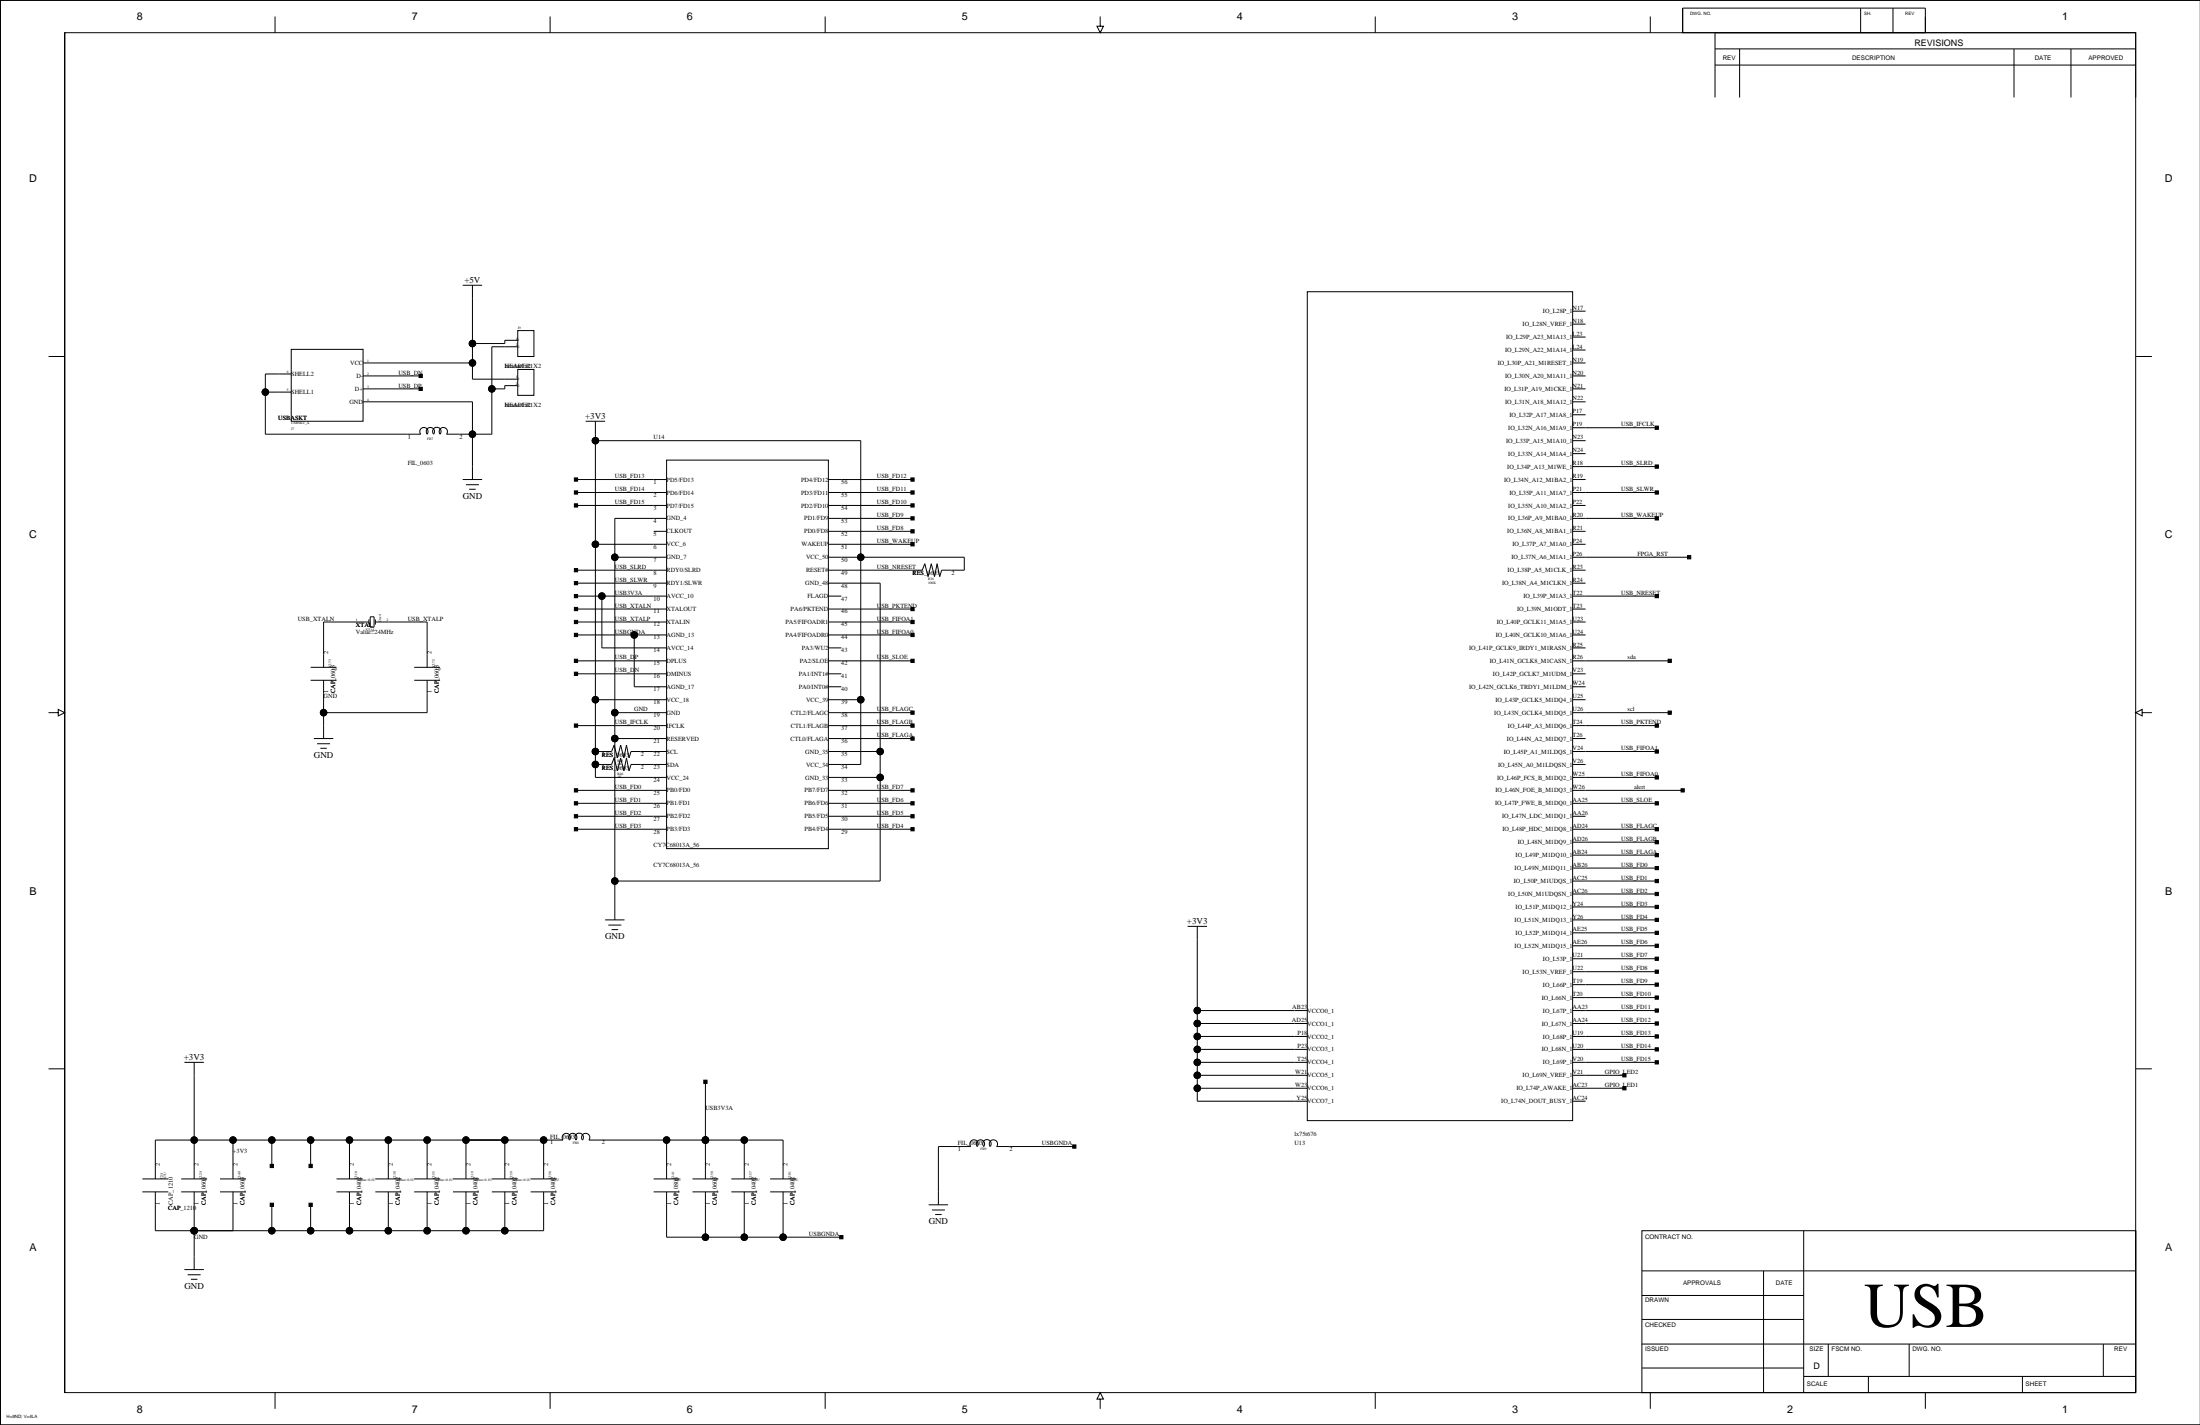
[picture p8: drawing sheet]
<svg xmlns="http://www.w3.org/2000/svg" width="863mm" height="559mm" viewBox="0 0 863 559" stroke-linecap="round" stroke-linejoin="round" font-family="sans-serif">
<g fill="none" stroke="#000" stroke-width=".39">
<path d="M0 .1v558.7v-558.7h863.3h-863.3v558.7M25.4 12.8v533.3v-533.3h812.6v533.3h-812.6M107.9 6.5v6.3M215.9 6.5v6.3M323.8 6.5v6.3M431.7 6.5v3.8h-1.3l1.3 2.5 1.3-2.5h-1.3M539.6 6.5v6.3M647.6 6.5v6.3M660.2 3.2h95.3v9.6h-95.3zM660.2 3.2v9.6M672.9 19.2h165.1M682.6 19.2v19"/>
<path d="M730.1 3.2v9.6M742.8 3.2v9.6M790.3 19.2v19M812.6 19.2v19M672.9 38.2v-25.4h165.1v25.4M672.9 25.5h165.1M181.6 111.9h7.6M185.4 111.9v36.8h17.8M513 114.4h104.1v325h-104.1zM19 139.8h6.4M114.3 137h28.2v28.2h-28.2zM203.2 129.6h6.3v10.2h-6.3z"/>
<path d="M203.2 136h-10.2v34.3h-17.8a1.63 1.63 0 0 0-.1-2.2 1.63 1.63 0 0 0-2.3 0 1.63 1.63 0 0 0-.1 2.2 1.66 1.66 0 0 0-.2-2.3 1.66 1.66 0 0 0-2.2 0 1.66 1.66 0 0 0-.2 2.3 1.63 1.63 0 0 0-.1-2.2 1.63 1.63 0 0 0-2.2 0 1.63 1.63 0 0 0-.2 2.2M203.2 133.4h-5.1v1.3h-12.7M617.1 122h5.1M617.1 127.1h5.1M617.1 132.2h5.1M617.1 137.3h5.1M838 139.8h6.4M104.1 153.8h10.2M114.3 146.7h-10.2v23.6h61a1.63 1.63 0 0 1 .1-2.2 1.63 1.63 0 0 1 2.2 0 1.63 1.63 0 0 1 .2 2.2M142.5 142.3h42.9M142.5 147.4h22.6M142.5 152.5h22.6"/>
<path d="M142.5 157.6h42.9v30.4M203.2 144.9h6.3v10.1h-6.3zM203.2 151.2h-5.1v1.3h-5.1M617.1 142.3h5.1M617.1 147.4h5.1M617.1 152.5h5.1M617.1 157.6h5.1M229.8 165.2h7.6M233.6 172.8h104.1v127h-12.7M233.6 165.2v139.7h28M617.1 162.7h5.1M617.1 167.7h33"/>
<path d="M617.1 172.8h5.1M617.1 177.9h5.1M181.6 188h7.6M182.8 190.1h5.1M184.1 191.9h2.5M226 188h35.6M226 193.1h35.6M226 198.2h35.6M261.6 180.4h63.4v152.4h-63.4zM325 188h33.1M325 193.1h33.1M325 198.2h33.1"/>
<path d="M617.1 183h33M617.1 188h5.1M617.1 193.1h33M617.1 198.2h5.1M233.6 213.4h28M241.2 218.5h20.4M256.5 208.4h5.1M261.6 203.3h-20.4v157.4M325 203.3h33.1M325 208.4h33.1M325 213.4h33.1M325 218.5h53.4v5.1h-8.9l-.8 2.5-1-5-1 5-1.3-5-1.2 5-1.3-5-1 2.5h-36.9"/>
<path d="M617.1 203.3h33M617.1 208.4h5.1M617.1 213.4h5.1M617.1 218.5h45.7M226 223.6h35.6M226 228.7h35.6M226 233.8h35.6M226 238.8h35.6M236.2 233.8v20.3h25.4M325 228.7h20.4v116.8h-104.2M325 233.8h5.1M325 238.8h33.1"/>
<path d="M617.1 223.6h5.1M617.1 228.7h5.1M617.1 233.8h33M617.1 238.8h5.1M144.7 243.9h-17.7v17.8M144.7 242.9v2M145.3 241.9h1.5v4h-1.5zM147.3 243.9h20.3v17.8M147.3 242.9v2M226 243.9h35.6M226 249h35.6M226 259.1h35.6"/>
<path d="M248.9 249v20.3h12.7M325 243.9h33.1M325 249h33.1M325 254.1h5.1M325 259.1h33.1M617.1 243.9h5.1M617.1 249h5.1M617.1 254.1h5.1M617.1 259.1h38.1M19 279.5h3.9v1.2l2.5-1.2-2.5-1.3v1.3M121.9 266.8h10.2M121.9 261.7h10.2"/>
<path d="M127 266.8v22.8M162.5 266.8h10.2M162.5 261.7h10.2M167.6 266.8v12.7h-40.6M226 264.2h35.6M233.6 274.4h28M241.2 279.5h20.4M325 264.2h5.1M325 269.3h5.1M325 274.4h12.7M325 279.5h33.1M617.1 264.2h5.1"/>
<path d="M617.1 269.3h5.1M617.1 274.4h5.1M617.1 279.5h38.1M840.5 279.5v1.2l-2.5-1.2 2.5-1.3v1.3h3.9M123.2 289.6h7.6M124.4 291.7h5.1M125.7 293.4h2.5M226 284.5h35.6M233.6 294.7h6.4l1-2.5 1.3 5 1.2-5 1.3 5 1-5 1 5 .8-2.5h14M233.6 299.8h6.4l1-2.6 1.3 5.1 1.2-5.1 1.3 5.1 1-5.1 1 5.1 .8-2.5h14M241.2 289.6h20.4M325 284.5h33.1"/>
<path d="M325 289.6h33.1M325 294.7h20.4M617.1 284.5h33M617.1 289.6h5.1M617.1 294.7h33M617.1 299.8h5.1M226 309.9h35.6M226 315h35.6M325 304.9h20.4M325 309.9h33.1M325 315h33.1M617.1 304.9h33"/>
<path d="M617.1 309.9h43.1M617.1 315h33M226 320.1h35.6M226 325.2h35.6M325 320.1h33.1M325 325.2h33.1M617.1 320.1h5.1M617.1 325.2h33M617.1 330.3h33M617.1 335.3h33M617.1 340.4h33M617.1 345.5h33"/>
<path d="M617.1 350.6h33M617.1 355.6h33M237.4 360.7h7.7M238.7 362.8h5.1M240 364.5h2.5M466 363.3h7.6M469.8 363.3v68.5h43.2M617.1 360.7h33M617.1 365.8h33M617.1 370.9h33M617.1 376h33M469.8 396.3h43.2"/>
<path d="M617.1 396.3h33M617.1 381h33M617.1 386.1h33M617.1 391.2h33M19 419.1h6.4M72.4 416.6h7.6M76.2 416.6v45.7M469.8 401.4h43.2M469.8 406.4h43.2M469.8 411.5h43.2M469.8 416.6h43.2M617.1 401.4h33"/>
<path d="M617.1 406.4h33M617.1 411.5h33M617.1 416.6h33M838 419.1h6.4M276.8 424.2v38.1M469.8 421.7h43.2M469.8 426.7h43.2M617.1 421.7h20.3M617.1 426.7h20.3M617.1 431.8h5.1M91.4 447.1v15.2M106.7 447.1v10.1"/>
<path d="M121.9 447.1v10.1M137.1 447.1v15.2M152.4 447.1v15.2M167.6 447.1v15.2M182.8 447.1v15.2M198.1 447.1v15.2M213.3 447.1v15.2M261.6 447.1v15.2M276.8 447.1h.1M292 447.1v15.2M421.5 449.6h-30.4a1.63 1.63 0 0 0-.2-2.2 1.63 1.63 0 0 0-2.2 0 1.63 1.63 0 0 0-.2 2.2 1.66 1.66 0 0 0-.1-2.3 1.66 1.66 0 0 0-2.3 0 1.66 1.66 0 0 0-.1 2.3 1.63 1.63 0 0 0-.2-2.2 1.63 1.63 0 0 0-2.2 0 1.63 1.63 0 0 0-.1 2.2 1.63 1.63 0 0 0-.2-2.2 1.63 1.63 0 0 0-2.2 0 1.63 1.63 0 0 0-.2 2.2h-12.7v22.9M55.9 467.4h10.1"/>
<path d="M55.9 462.3h10.1M60.9 462.3v-15.2h160a1.63 1.63 0 0 1 .2-2.2 1.63 1.63 0 0 1 2.2 0 1.63 1.63 0 0 1 .2 2.2 1.63 1.63 0 0 1 .1-2.2 1.63 1.63 0 0 1 2.2 0 1.63 1.63 0 0 1 .2 2.2 1.66 1.66 0 0 1 .1-2.3 1.66 1.66 0 0 1 2.3 0 1.66 1.66 0 0 1 .1 2.3 1.63 1.63 0 0 1 .2-2.2 1.63 1.63 0 0 1 2.2 0 1.63 1.63 0 0 1 .2 2.2h76.2v15.2M60.9 467.4v15.2h152.4v-15.2M71.1 467.4h10.2M71.1 462.3h10.2M76.2 467.4v30.5M86.3 467.4h10.2M86.3 462.3h10.2M91.4 467.4v15.2M106.7 472.5v10.1M121.9 472.5v10.1M132.1 467.4h10.1"/>
<path d="M132.1 462.3h10.1M137.1 467.4v15.2M147.3 467.4h10.1M147.3 462.3h10.1M152.4 467.4v15.2M162.5 467.4h10.2M162.5 462.3h10.2M167.6 467.4v15.2M177.8 467.4h10.1M177.8 462.3h10.1M182.8 467.4v15.2M193 467.4h10.2"/>
<path d="M193 462.3h10.2M198.1 467.4v15.2M208.2 467.4h10.2M208.2 462.3h10.2M256.5 467.4h10.1M256.5 462.3h10.1M261.6 467.4v17.8h68.5M271.7 467.4h10.2M271.7 462.3h10.2M276.8 467.4v17.8M287 467.4h10.1M287 462.3h10.1"/>
<path d="M292 467.4v17.8M302.2 467.4h10.1M302.2 462.3h10.1M307.3 467.4v17.8M364.4 472.5h7.6M365.7 474.5h5.1M366.9 476.3h2.6M72.4 497.9h7.6M73.6 499.9h5.1M76.2 482.6h.1M644.3 498.4h193.7M692 498.4v47.7"/>
<path d="M707.7 482.6v63.5M838 482.6v63.5v-63.5h-193.7v63.5h193.7M74.9 501.7h2.6M644.3 517.4h63.4M644.3 508h63.4M644.3 536.5h63.4M644.3 527.1h193.7M707.7 539.8h130.3M717.4 527.1v12.7M733.1 539.8v6.3M749.1 527.1v12.7M793.6 539.8v6.3"/>
<path d="M825.3 527.1v12.7M0 558.8h863.3zM107.9 546.1v6.4M215.9 546.1v6.4M323.8 546.1v6.4M431.7 548.6h-1.3l1.3-2.5 1.3 2.5h-1.3v3.9M539.6 546.1v6.4M647.6 546.1v6.4M755.5 546.1v6.4"/>
<circle cx="185.4" cy="134.7" r="1.27"/>
<circle cx="104.1" cy="153.8" r="1.27"/>
<circle cx="185.4" cy="142.3" r="1.27"/>
<circle cx="193" cy="152.5" r="1.27"/>
<circle cx="185.4" cy="170.3" r="1.27"/>
<circle cx="233.6" cy="172.8" r="1.27"/>
<circle cx="233.6" cy="213.4" r="1.27"/>
<circle cx="241.2" cy="218.5" r="1.27"/>
<circle cx="337.7" cy="218.5" r="1.27"/>
<circle cx="236.2" cy="233.8" r="1.27"/>
<circle cx="248.9" cy="249" r="1.27"/>
<circle cx="127" cy="279.5" r="1.27"/>
<circle cx="233.6" cy="274.4" r="1.27"/>
<circle cx="241.2" cy="279.5" r="1.27"/>
<circle cx="337.7" cy="274.4" r="1.27"/>
<circle cx="233.6" cy="294.7" r="1.27"/>
<circle cx="233.6" cy="299.8" r="1.27"/>
<circle cx="241.2" cy="289.6" r="1.27"/>
<circle cx="345.4" cy="294.7" r="1.27"/>
<circle cx="345.4" cy="304.9" r="1.27"/>
<circle cx="241.2" cy="345.5" r="1.27"/>
<circle cx="469.8" cy="396.3" r="1.27"/>
<circle cx="469.8" cy="406.4" r="1.27"/>
<circle cx="469.8" cy="416.6" r="1.27"/>
<circle cx="469.8" cy="411.5" r="1.27"/>
<circle cx="469.8" cy="401.4" r="1.27"/>
<circle cx="469.8" cy="421.7" r="1.27"/>
<circle cx="469.8" cy="426.7" r="1.27"/>
<circle cx="76.2" cy="447.1" r="1.27"/>
<circle cx="91.4" cy="447.1" r="1.27"/>
<circle cx="106.7" cy="447.1" r="1.27"/>
<circle cx="121.9" cy="447.1" r="1.27"/>
<circle cx="137.1" cy="447.1" r="1.27"/>
<circle cx="152.4" cy="447.1" r="1.27"/>
<circle cx="167.6" cy="447.1" r="1.27"/>
<circle cx="182.8" cy="447.1" r="1.27"/>
<circle cx="198.1" cy="447.1" r="1.27"/>
<circle cx="213.3" cy="447.1" r="1.27"/>
<circle cx="261.6" cy="447.1" r="1.27"/>
<circle cx="276.8" cy="447.1" r="1.27"/>
<circle cx="292" cy="447.1" r="1.27"/>
<circle cx="76.2" cy="482.6" r="1.27"/>
<circle cx="106.7" cy="482.6" r="1.27"/>
<circle cx="121.9" cy="482.6" r="1.27"/>
<circle cx="137.1" cy="482.6" r="1.27"/>
<circle cx="152.4" cy="482.6" r="1.27"/>
<circle cx="167.6" cy="482.6" r="1.27"/>
<circle cx="182.8" cy="482.6" r="1.27"/>
<circle cx="198.1" cy="482.6" r="1.27"/>
<circle cx="276.8" cy="485.2" r="1.27"/>
<circle cx="292" cy="485.2" r="1.27"/>
<circle cx="307.3" cy="485.2" r="1.27"/>
</g>
<g fill="#000" stroke="#000" stroke-width=".39">
<path d="M164.4 151.9h1.3v1.2h-1.3z" fill-rule="evenodd"/>
<path d="M164.4 146.8h1.3v1.2h-1.3z" fill-rule="evenodd"/>
<path d="M649.5 167.1h1.2v1.3h-1.2z" fill-rule="evenodd"/>
<path d="M225.4 187.4h1.2v1.3h-1.2z" fill-rule="evenodd"/>
<path d="M225.4 192.5h1.2v1.3h-1.2z" fill-rule="evenodd"/>
<path d="M225.4 197.6h1.2v1.2h-1.2z" fill-rule="evenodd"/>
<path d="M357.4 187.4h1.3v1.3h-1.3z" fill-rule="evenodd"/>
<path d="M357.4 192.5h1.3v1.3h-1.3z" fill-rule="evenodd"/>
<path d="M357.4 197.6h1.3v1.2h-1.3z" fill-rule="evenodd"/>
<path d="M649.5 182.3h1.2v1.3h-1.2z" fill-rule="evenodd"/>
<path d="M649.5 192.5h1.2v1.3h-1.2z" fill-rule="evenodd"/>
<path d="M357.4 207.7h1.3v1.3h-1.3z" fill-rule="evenodd"/>
<path d="M357.4 202.6h1.3v1.3h-1.3z" fill-rule="evenodd"/>
<path d="M357.4 212.8h1.3v1.3h-1.3z" fill-rule="evenodd"/>
<path d="M649.5 202.6h1.2v1.3h-1.2z" fill-rule="evenodd"/>
<path d="M662.2 217.9h1.2v1.3h-1.2z" fill-rule="evenodd"/>
<path d="M225.4 223h1.2v1.2h-1.2z" fill-rule="evenodd"/>
<path d="M225.4 228h1.2v1.3h-1.2z" fill-rule="evenodd"/>
<path d="M225.4 238.2h1.2v1.3h-1.2z" fill-rule="evenodd"/>
<path d="M225.4 233.1h1.2v1.3h-1.2z" fill-rule="evenodd"/>
<path d="M357.4 238.2h1.3v1.3h-1.3z" fill-rule="evenodd"/>
<path d="M649.5 233.1h1.2v1.3h-1.2z" fill-rule="evenodd"/>
<path d="M225.4 258.5h1.2v1.3h-1.2z" fill-rule="evenodd"/>
<path d="M225.4 243.3h1.2v1.2h-1.2z" fill-rule="evenodd"/>
<path d="M225.4 248.4h1.2v1.2h-1.2z" fill-rule="evenodd"/>
<path d="M357.4 258.5h1.3v1.3h-1.3z" fill-rule="evenodd"/>
<path d="M357.4 248.4h1.3v1.2h-1.3z" fill-rule="evenodd"/>
<path d="M357.4 243.3h1.3v1.2h-1.3z" fill-rule="evenodd"/>
<path d="M654.5 258.5h1.3v1.3h-1.3z" fill-rule="evenodd"/>
<path d="M225.4 263.6h1.2v1.3h-1.2z" fill-rule="evenodd"/>
<path d="M225.4 283.9h1.2v1.3h-1.2z" fill-rule="evenodd"/>
<path d="M357.4 289h1.3v1.3h-1.3z" fill-rule="evenodd"/>
<path d="M357.4 278.8h1.3v1.3h-1.3z" fill-rule="evenodd"/>
<path d="M357.4 283.9h1.3v1.3h-1.3z" fill-rule="evenodd"/>
<path d="M649.5 294.1h1.2v1.2h-1.2z" fill-rule="evenodd"/>
<path d="M649.5 283.9h1.2v1.3h-1.2z" fill-rule="evenodd"/>
<path d="M654.5 278.8h1.3v1.3h-1.3z" fill-rule="evenodd"/>
<path d="M225.4 314.4h1.2v1.3h-1.2z" fill-rule="evenodd"/>
<path d="M225.4 309.3h1.2v1.3h-1.2z" fill-rule="evenodd"/>
<path d="M357.4 314.4h1.3v1.3h-1.3z" fill-rule="evenodd"/>
<path d="M357.4 309.3h1.3v1.3h-1.3z" fill-rule="evenodd"/>
<path d="M649.5 314.4h1.2v1.3h-1.2z" fill-rule="evenodd"/>
<path d="M649.5 304.2h1.2v1.3h-1.2z" fill-rule="evenodd"/>
<path d="M659.6 309.3h1.3v1.3h-1.3z" fill-rule="evenodd"/>
<path d="M225.4 319.5h1.2v1.2h-1.2z" fill-rule="evenodd"/>
<path d="M225.4 324.5h1.2v1.3h-1.2z" fill-rule="evenodd"/>
<path d="M357.4 324.5h1.3v1.3h-1.3z" fill-rule="evenodd"/>
<path d="M357.4 319.5h1.3v1.2h-1.3z" fill-rule="evenodd"/>
<path d="M649.5 334.7h1.2v1.3h-1.2z" fill-rule="evenodd"/>
<path d="M649.5 324.5h1.2v1.3h-1.2z" fill-rule="evenodd"/>
<path d="M649.5 329.6h1.2v1.3h-1.2z" fill-rule="evenodd"/>
<path d="M649.5 344.9h1.2v1.2h-1.2z" fill-rule="evenodd"/>
<path d="M649.5 349.9h1.2v1.3h-1.2z" fill-rule="evenodd"/>
<path d="M649.5 355h1.2v1.3h-1.2z" fill-rule="evenodd"/>
<path d="M649.5 339.8h1.2v1.2h-1.2z" fill-rule="evenodd"/>
<path d="M649.5 360.1h1.2v1.3h-1.2z" fill-rule="evenodd"/>
<path d="M649.5 365.2h1.2v1.2h-1.2z" fill-rule="evenodd"/>
<path d="M649.5 370.2h1.2v1.3h-1.2z" fill-rule="evenodd"/>
<path d="M649.5 375.3h1.2v1.3h-1.2z" fill-rule="evenodd"/>
<path d="M649.5 380.4h1.2v1.3h-1.2z" fill-rule="evenodd"/>
<path d="M649.5 395.6h1.2v1.3h-1.2z" fill-rule="evenodd"/>
<path d="M649.5 390.6h1.2v1.2h-1.2z" fill-rule="evenodd"/>
<path d="M649.5 385.5h1.2v1.3h-1.2z" fill-rule="evenodd"/>
<path d="M649.5 405.8h1.2v1.3h-1.2z" fill-rule="evenodd"/>
<path d="M649.5 410.9h1.2v1.2h-1.2z" fill-rule="evenodd"/>
<path d="M649.5 400.7h1.2v1.3h-1.2z" fill-rule="evenodd"/>
<path d="M649.5 416h1.2v1.2h-1.2z" fill-rule="evenodd"/>
<path d="M276.2 423.6h1.2v1.2h-1.2z" fill-rule="evenodd"/>
<path d="M636.8 426.1h1.2v1.3h-1.2z" fill-rule="evenodd"/>
<path d="M636.8 421h1.2v1.3h-1.2z" fill-rule="evenodd"/>
<path d="M106 456.6h1.3v1.3h-1.3z" fill-rule="evenodd"/>
<path d="M121.3 456.6h1.2v1.3h-1.2z" fill-rule="evenodd"/>
<path d="M420.9 449h1.3v1.2h-1.3z" fill-rule="evenodd"/>
<path d="M106 471.8h1.3v1.3h-1.3z" fill-rule="evenodd"/>
<path d="M121.3 471.8h1.2v1.3h-1.2z" fill-rule="evenodd"/>
<path d="M329.5 484.5h1.3v1.3h-1.3z" fill-rule="evenodd"/>
<circle cx="185.4" cy="134.7" r="1.27"/>
<circle cx="104.1" cy="153.8" r="1.27"/>
<circle cx="185.4" cy="142.3" r="1.27"/>
<circle cx="193" cy="152.5" r="1.27"/>
<circle cx="185.4" cy="170.3" r="1.27"/>
<circle cx="233.6" cy="172.8" r="1.27"/>
<circle cx="233.6" cy="213.4" r="1.27"/>
<circle cx="241.2" cy="218.5" r="1.27"/>
<circle cx="337.7" cy="218.5" r="1.27"/>
<circle cx="236.2" cy="233.8" r="1.27"/>
<circle cx="248.9" cy="249" r="1.27"/>
<circle cx="127" cy="279.5" r="1.27"/>
<circle cx="233.6" cy="274.4" r="1.27"/>
<circle cx="241.2" cy="279.5" r="1.27"/>
<circle cx="337.7" cy="274.4" r="1.27"/>
<circle cx="233.6" cy="294.7" r="1.27"/>
<circle cx="233.6" cy="299.8" r="1.27"/>
<circle cx="241.2" cy="289.6" r="1.27"/>
<circle cx="345.4" cy="294.7" r="1.27"/>
<circle cx="345.4" cy="304.9" r="1.27"/>
<circle cx="241.2" cy="345.5" r="1.27"/>
<circle cx="469.8" cy="396.3" r="1.27"/>
<circle cx="469.8" cy="406.4" r="1.27"/>
<circle cx="469.8" cy="416.6" r="1.27"/>
<circle cx="469.8" cy="411.5" r="1.27"/>
<circle cx="469.8" cy="401.4" r="1.27"/>
<circle cx="469.8" cy="421.7" r="1.27"/>
<circle cx="469.8" cy="426.7" r="1.27"/>
<circle cx="76.2" cy="447.1" r="1.27"/>
<circle cx="91.4" cy="447.1" r="1.27"/>
<circle cx="106.7" cy="447.1" r="1.27"/>
<circle cx="121.9" cy="447.1" r="1.27"/>
<circle cx="137.1" cy="447.1" r="1.27"/>
<circle cx="152.4" cy="447.1" r="1.27"/>
<circle cx="167.6" cy="447.1" r="1.27"/>
<circle cx="182.8" cy="447.1" r="1.27"/>
<circle cx="198.1" cy="447.1" r="1.27"/>
<circle cx="213.3" cy="447.1" r="1.27"/>
<circle cx="261.6" cy="447.1" r="1.27"/>
<circle cx="276.8" cy="447.1" r="1.27"/>
<circle cx="292" cy="447.1" r="1.27"/>
<circle cx="76.2" cy="482.6" r="1.27"/>
<circle cx="106.7" cy="482.6" r="1.27"/>
<circle cx="121.9" cy="482.6" r="1.27"/>
<circle cx="137.1" cy="482.6" r="1.27"/>
<circle cx="152.4" cy="482.6" r="1.27"/>
<circle cx="167.6" cy="482.6" r="1.27"/>
<circle cx="182.8" cy="482.6" r="1.27"/>
<circle cx="198.1" cy="482.6" r="1.27"/>
<circle cx="276.8" cy="485.2" r="1.27"/>
<circle cx="292" cy="485.2" r="1.27"/>
<circle cx="307.3" cy="485.2" r="1.27"/>
</g>
<text font-size="25" x="731.4" y="520.4">USB</text>
<g font-size="4.2">
<text x="53.7" y="8">8</text>
<text x="161.6" y="8">7</text>
<text x="269.5" y="8">6</text>
<text x="377.5" y="8">5</text>
<text x="485.4" y="8">4</text>
<text x="593.3" y="8">3</text>
<text x="809.2" y="8">1</text>
<text x="11.4" y="71.5">D</text>
<text x="849.4" y="71.5">D</text>
<text x="11.4" y="211.1">C</text>
<text x="849.4" y="211.1">C</text>
<text x="11.5" y="350.8">B</text>
<text x="849.5" y="350.8">B</text>
<text x="11.5" y="490.5">A</text>
<text x="849.5" y="490.5">A</text>
<text x="53.7" y="554">8</text>
<text x="161.6" y="554">7</text>
<text x="269.5" y="554">6</text>
<text x="377.5" y="554">5</text>
<text x="485.4" y="554">4</text>
<text x="593.3" y="554">3</text>
<text x="701.2" y="554">2</text>
<text x="809.2" y="554">1</text>
</g>
<g font-size="3.5">
<text x="751.2" y="17.9">REVISIONS</text>
<text x="182.2" y="111">+5V</text>
<text x="229.6" y="164.3">+3V3</text>
<text x="181.6" y="195.6">GND</text>
<text x="123.2" y="297.1">GND</text>
<text x="465.8" y="362.4">+3V3</text>
<text x="237.4" y="368.2">GND</text>
<text x="72.2" y="415.7">+3V3</text>
<text x="364.4" y="480">GND</text>
<text x="72.4" y="505.4">GND</text>
<text x="711.5" y="537">D</text>
</g>
<g font-size="2.5">
<text x="676" y="23.4">REV</text>
<text x="726.7" y="23.4">DESCRIPTION</text>
<text x="798.4" y="23.4">DATE</text>
<text x="819.5" y="23.4">APPROVED</text>
<text x="605.4" y="122.8">IO_L28P_1</text>
<text x="617.1" y="121.5">N17</text>
<text x="597.5" y="127.9">IO_L28N_VREF_1</text>
<text x="617.1" y="126.6">N18</text>
<text x="617.1" y="131.6">L23</text>
<text x="591" y="133">IO_L29P_A23_M1A13_1</text>
<text x="617.1" y="136.7">L24</text>
<text x="137.4" y="143.2">VCC</text>
<text x="587.7" y="143.2">IO_L30P_A21_M1RESET_1</text>
<text x="590.6" y="138.1">IO_L29N_A22_M1A14_1</text>
<text x="617.1" y="141.8">N19</text>
<text x="114.3" y="147.5">SHELL2</text>
<text x="139.9" y="148.2">D-</text>
<text x="156.3" y="146.9">USB_DN</text>
<text x="198.1" y="144.3">header1x2</text>
<text x="198.1" y="144.3">HEADER1X2</text>
<text x="590.6" y="148.2">IO_L30N_A20_M1A11_1</text>
<text x="617.1" y="146.9">N20</text>
<text x="114.3" y="154.6">SHELL1</text>
<text x="139.3" y="153.3">D+</text>
<text x="156.3" y="152">USB_DP</text>
<text x="590.3" y="153.3">IO_L31P_A19_M1CKE_1</text>
<text x="617.1" y="152">N21</text>
<text x="137.1" y="158.4">GND</text>
<text x="198.1" y="159.6">header1x2</text>
<text x="198.1" y="159.6">HEADER1X2</text>
<text x="590.6" y="158.4">IO_L31N_A18_M1A12_1</text>
<text x="617.1" y="157">N22</text>
<text x="109.2" y="164.7">USBASKT</text>
<text x="592.2" y="163.5">IO_L32P_A17_M1A8_1</text>
<text x="617.1" y="162.1">P17</text>
<text x="617.1" y="167.2">P19</text>
<text x="636.1" y="167.2">USB_IFCLK</text>
<text x="160" y="172">1</text>
<text x="180.3" y="172">2</text>
<text x="256.5" y="172.3">U14</text>
<text x="591" y="173.6">IO_L33P_A15_M1A10_1</text>
<text x="591.8" y="168.5">IO_L32N_A16_M1A9_1</text>
<text x="617.1" y="172.3">N23</text>
<text x="591.8" y="178.7">IO_L33N_A14_M1A4_1</text>
<text x="617.1" y="177.4">N24</text>
<text x="160" y="182.4">FIL_0603</text>
<text x="591.4" y="183.8">IO_L34P_A13_M1WE_1</text>
<text x="617.1" y="182.4">R18</text>
<text x="636.1" y="182.4">USB_SLRD</text>
<text x="241.2" y="187.5">USB_FD13</text>
<text x="256.5" y="189.8">1</text>
<text x="261.6" y="188.9">PD5/FD13</text>
<text x="314.3" y="188.9">PD4/FD12</text>
<text x="330.1" y="189.8">56</text>
<text x="344.1" y="187.5">USB_FD12</text>
<text x="590.2" y="188.9">IO_L34N_A12_M1BA2_1</text>
<text x="617.1" y="187.5">R19</text>
<text x="241.2" y="192.6">USB_FD14</text>
<text x="241.2" y="197.7">USB_FD15</text>
<text x="256.5" y="194.9">2</text>
<text x="261.6" y="193.9">PD6/FD14</text>
<text x="314.3" y="193.9">PD3/FD11</text>
<text x="330.1" y="194.9">55</text>
<text x="344.1" y="192.6">USB_FD11</text>
<text x="344.1" y="197.7">USB_FD10</text>
<text x="592.2" y="193.9">IO_L35P_A11_M1A7_1</text>
<text x="617.1" y="192.6">P21</text>
<text x="617.1" y="197.7">P22</text>
<text x="636.1" y="192.6">USB_SLWR</text>
<text x="256.5" y="199.9">3</text>
<text x="261.6" y="199">PD7/FD15</text>
<text x="314.3" y="199">PD2/FD10</text>
<text x="330.1" y="199.9">54</text>
<text x="344.1" y="202.7">USB_FD9</text>
<text x="591.8" y="199">IO_L35N_A10_M1A2_1</text>
<text x="617.1" y="202.7">R20</text>
<text x="636.1" y="202.7">USB_WAKEUP</text>
<text x="256.5" y="205">4</text>
<text x="261.6" y="204.1">GND_4</text>
<text x="261.6" y="209.2">CLKOUT</text>
<text x="315.6" y="204.1">PD1/FD9</text>
<text x="315.6" y="209.2">PD0/FD8</text>
<text x="330.1" y="205">53</text>
<text x="344.1" y="207.8">USB_FD8</text>
<text x="591.4" y="209.2">IO_L36N_A8_M1BA1_1</text>
<text x="591.8" y="204.1">IO_L36P_A9_M1BA0_1</text>
<text x="617.1" y="207.8">R21</text>
<text x="256.5" y="215.2">6</text>
<text x="256.5" y="210.1">5</text>
<text x="261.6" y="214.3">VCC_6</text>
<text x="314.5" y="214.3">WAKEUP</text>
<text x="330.1" y="215.2">51</text>
<text x="330.1" y="210.1">52</text>
<text x="344.1" y="212.9">USB_WAKEUP</text>
<text x="593.5" y="214.3">IO_L37P_A7_M1A0_1</text>
<text x="617.1" y="212.9">P24</text>
<text x="256.5" y="220.3">7</text>
<text x="261.6" y="219.3">GND_7</text>
<text x="316.3" y="219.3">VCC_50</text>
<text x="330.1" y="220.3">50</text>
<text x="593.1" y="219.3">IO_L37N_A6_M1A1_1</text>
<text x="617.1" y="218">P26</text>
<text x="642.5" y="218">FPGA_RST</text>
<text x="241.2" y="223.1">USB_SLRD</text>
<text x="256.5" y="225.3">8</text>
<text x="261.6" y="224.4">RDY0/SLRD</text>
<text x="316.3" y="224.4">RESET#</text>
<text x="330.1" y="225.3">49</text>
<text x="344.1" y="223.1">USB_NRESET</text>
<text x="358.1" y="225.6">RES_0603</text>
<text x="358.1" y="225.3">1</text>
<text x="373.3" y="225.3">2</text>
<text x="591.6" y="224.4">IO_L38P_A5_M1CLK_1</text>
<text x="617.1" y="223.1">R23</text>
<text x="241.2" y="228.1">USB_SLWR</text>
<text x="241.2" y="233.2">USB3V3A</text>
<text x="256.5" y="230.4">9</text>
<text x="261.6" y="229.5">RDY1/SLWR</text>
<text x="316" y="229.5">GND_48</text>
<text x="330.1" y="230.4">48</text>
<text x="589.4" y="229.5">IO_L38N_A4_M1CLKN_1</text>
<text x="617.1" y="228.1">R24</text>
<text x="617.1" y="233.2">T22</text>
<text x="636.1" y="233.2">USB_NRESET</text>
<text x="241.2" y="238.3">USB_XTALN</text>
<text x="256.5" y="235.5">10</text>
<text x="261.6" y="234.6">AVCC_10</text>
<text x="261.6" y="239.7">XTALOUT</text>
<text x="310.2" y="239.7">PA6/PKTEND</text>
<text x="316.8" y="234.6">FLAGD</text>
<text x="330.1" y="235.5">47</text>
<text x="344.1" y="238.3">USB_PKTEND</text>
<text x="595.3" y="239.7">IO_L39N_M1ODT_1</text>
<text x="597.7" y="234.6">IO_L39P_M1A3_1</text>
<text x="617.1" y="238.3">T23</text>
<text x="116.8" y="243.4">USB_XTALN</text>
<text x="139.7" y="245.9">XTAL</text>
<text x="160" y="243.4">USB_XTALP</text>
<text x="241.2" y="243.4">USB_XTALP</text>
<text x="256.5" y="245.7">12</text>
<text x="256.5" y="240.6">11</text>
<text x="261.6" y="244.7">XTALIN</text>
<text x="308.2" y="244.7">PA5/FIFOADR1</text>
<text x="330.1" y="245.7">45</text>
<text x="330.1" y="240.6">46</text>
<text x="344.1" y="243.4">USB_FIFOA1</text>
<text x="587.3" y="244.7">IO_L40P_GCLK11_M1A5_1</text>
<text x="617.1" y="243.4">U23</text>
<text x="139.7" y="248.5">Value=24MHz</text>
<text x="241.2" y="248.5">USBGNDA</text>
<text x="256.5" y="250.7">13</text>
<text x="261.6" y="249.8">AGND_13</text>
<text x="308.2" y="249.8">PA4/FIFOADR0</text>
<text x="330.1" y="250.7">44</text>
<text x="344.1" y="248.5">USB_FIFOA0</text>
<text x="586.9" y="249.8">IO_L40N_GCLK10_M1A6_1</text>
<text x="617.1" y="248.5">U24</text>
<text x="128.7" y="256.6" transform="rotate(-90 128.7 256.6)">2</text>
<text x="169.3" y="256.6" transform="rotate(-90 169.3 256.6)">2</text>
<text x="256.5" y="255.8">14</text>
<text x="261.6" y="254.9">AVCC_14</text>
<text x="314.6" y="254.9">PA3/WU2</text>
<text x="330.1" y="255.8">43</text>
<text x="576.5" y="254.9">IO_L41P_GCLK9_IRDY1_M1RASN_1</text>
<text x="617.1" y="253.5">R25</text>
<text x="241.2" y="258.6">USB_DP</text>
<text x="241.2" y="263.7">USB_DN</text>
<text x="256.5" y="260.9">15</text>
<text x="261.6" y="260">DPLUS</text>
<text x="313.8" y="260">PA2/SLOE</text>
<text x="330.1" y="260.9">42</text>
<text x="344.1" y="258.6">USB_SLOE</text>
<text x="584.6" y="260">IO_L41N_GCLK8_M1CASN_1</text>
<text x="617.1" y="258.6">R26</text>
<text x="617.1" y="263.7">V23</text>
<text x="638.7" y="258.6">sda</text>
<text x="256.5" y="266">16</text>
<text x="261.6" y="265">DMINUS</text>
<text x="313.4" y="265">PA1/INT1#</text>
<text x="330.1" y="266">41</text>
<text x="585.8" y="265">IO_L42P_GCLK7_M1UDM_1</text>
<text x="617.1" y="268.8">W24</text>
<text x="127" y="273.8">GND</text>
<text x="128.7" y="271.8" transform="rotate(-90 128.7 271.8)">1</text>
<text x="131.5" y="271.8" transform="rotate(-90 131.5 271.8)">CAP_0603</text>
<text x="169.3" y="271.8" transform="rotate(-90 169.3 271.8)">1</text>
<text x="172.1" y="271.8" transform="rotate(-90 172.1 271.8)">CAP_0603</text>
<text x="256.5" y="271">17</text>
<text x="261.6" y="270.1">AGND_17</text>
<text x="261.6" y="275.2">VCC_18</text>
<text x="313.4" y="270.1">PA0/INT0#</text>
<text x="316.3" y="275.2">VCC_39</text>
<text x="330.1" y="271">40</text>
<text x="576.5" y="270.1">IO_L42N_GCLK6_TRDY1_M1LDM_1</text>
<text x="586.8" y="275.2">IO_L43P_GCLK5_M1DQ4_1</text>
<text x="617.1" y="273.8">U25</text>
<text x="248.9" y="278.9">GND</text>
<text x="256.5" y="281.2">19</text>
<text x="256.5" y="276.1">18</text>
<text x="261.6" y="280.3">GND</text>
<text x="310.4" y="280.3">CTL2/FLAGC</text>
<text x="330.1" y="281.2">38</text>
<text x="330.1" y="276.1">39</text>
<text x="344.1" y="278.9">USB_FLAGC</text>
<text x="586.4" y="280.3">IO_L43N_GCLK4_M1DQ5_1</text>
<text x="617.1" y="278.9">U26</text>
<text x="638.7" y="278.9">scl</text>
<text x="241.2" y="284">USB_IFCLK</text>
<text x="256.5" y="286.3">20</text>
<text x="261.6" y="285.4">IFCLK</text>
<text x="310.4" y="285.4">CTL1/FLAGB</text>
<text x="330.1" y="286.3">37</text>
<text x="344.1" y="284">USB_FLAGB</text>
<text x="591.7" y="285.4">IO_L44P_A3_M1DQ6_1</text>
<text x="617.1" y="284">T24</text>
<text x="636.1" y="284">USB_PKTEND</text>
<text x="256.5" y="291.4">21</text>
<text x="261.6" y="290.4">RESERVED</text>
<text x="310.2" y="290.4">CTL0/FLAGA</text>
<text x="330.1" y="291.4">36</text>
<text x="344.1" y="289.1">USB_FLAGA</text>
<text x="591.3" y="290.4">IO_L44N_A2_M1DQ7_1</text>
<text x="617.1" y="289.1">T26</text>
<text x="236.2" y="296.7">RES</text>
<text x="236.2" y="296.7">RES_0603</text>
<text x="236.2" y="296.4">1</text>
<text x="251.4" y="296.4">2</text>
<text x="256.5" y="296.4">22</text>
<text x="261.6" y="295.5">SCL</text>
<text x="316" y="295.5">GND_35</text>
<text x="330.1" y="296.4">35</text>
<text x="590.1" y="295.5">IO_L45P_A1_M1LDQS_1</text>
<text x="617.1" y="294.2">V24</text>
<text x="617.1" y="299.2">V26</text>
<text x="636.1" y="294.2">USB_FIFOA1</text>
<text x="236.2" y="301.8">RES_0603</text>
<text x="236.2" y="301.8">RES</text>
<text x="236.2" y="301.5">1</text>
<text x="251.4" y="301.5">2</text>
<text x="256.5" y="301.5">23</text>
<text x="261.6" y="300.6">SDA</text>
<text x="261.6" y="305.7">VCC_24</text>
<text x="316" y="305.7">GND_33</text>
<text x="316.3" y="300.6">VCC_34</text>
<text x="330.1" y="301.5">34</text>
<text x="587.4" y="305.7">IO_L46P_FCS_B_M1DQ2_1</text>
<text x="587.9" y="300.6">IO_L45N_A0_M1LDQSN_1</text>
<text x="617.1" y="304.3">W25</text>
<text x="636.1" y="304.3">USB_FIFOA0</text>
<text x="241.2" y="309.4">USB_FD0</text>
<text x="256.5" y="311.7">25</text>
<text x="256.5" y="306.6">24</text>
<text x="261.6" y="310.8">PB0/FD0</text>
<text x="315.7" y="310.8">PB7/FD7</text>
<text x="330.1" y="306.6">33</text>
<text x="330.1" y="311.7">32</text>
<text x="344.1" y="309.4">USB_FD7</text>
<text x="586.8" y="310.8">IO_L46N_FOE_B_M1DQ3_1</text>
<text x="617.1" y="309.4">W26</text>
<text x="641.2" y="309.4">alert</text>
<text x="241.2" y="314.5">USB_FD1</text>
<text x="256.5" y="316.8">26</text>
<text x="261.6" y="315.8">PB1/FD1</text>
<text x="315.7" y="315.8">PB6/FD6</text>
<text x="330.1" y="316.8">31</text>
<text x="344.1" y="314.5">USB_FD6</text>
<text x="586.6" y="315.8">IO_L47P_FWE_B_M1DQ0_1</text>
<text x="617.1" y="314.5">AA25</text>
<text x="636.1" y="314.5">USB_SLOE</text>
<text x="241.2" y="319.6">USB_FD2</text>
<text x="256.5" y="321.8">27</text>
<text x="261.6" y="320.9">PB2/FD2</text>
<text x="315.7" y="320.9">PB5/FD5</text>
<text x="330.1" y="321.8">30</text>
<text x="344.1" y="319.6">USB_FD5</text>
<text x="589.4" y="320.9">IO_L47N_LDC_M1DQ1_1</text>
<text x="617.1" y="319.6">AA26</text>
<text x="241.2" y="324.6">USB_FD3</text>
<text x="256.5" y="326.9">28</text>
<text x="261.6" y="326">PB3/FD3</text>
<text x="315.7" y="326">PB4/FD4</text>
<text x="330.1" y="326.9">29</text>
<text x="344.1" y="324.6">USB_FD4</text>
<text x="589.5" y="326">IO_L48P_HDC_M1DQ8_1</text>
<text x="617.1" y="324.6">AD24</text>
<text x="617.1" y="329.7">AD26</text>
<text x="636.1" y="324.6">USB_FLAGC</text>
<text x="636.1" y="329.7">USB_FLAGB</text>
<text x="256.5" y="332.3">CY7C68013A_56</text>
<text x="595.5" y="331.1">IO_L48N_M1DQ9_1</text>
<text x="617.1" y="334.8">AB24</text>
<text x="636.1" y="334.8">USB_FLAGA</text>
<text x="256.5" y="339.9">CY7C68013A_56</text>
<text x="594.3" y="341.2">IO_L49N_M1DQ11_1</text>
<text x="594.7" y="336.1">IO_L49P_M1DQ10_1</text>
<text x="617.1" y="339.9">AB26</text>
<text x="636.1" y="339.9">USB_FD0</text>
<text x="594" y="346.3">IO_L50P_M1UDQS_1</text>
<text x="617.1" y="345">AC25</text>
<text x="636.1" y="345">USB_FD1</text>
<text x="591.8" y="351.4">IO_L50N_M1UDQSN_1</text>
<text x="617.1" y="350">AC26</text>
<text x="636.1" y="350">USB_FD2</text>
<text x="594.7" y="356.5">IO_L51P_M1DQ12_1</text>
<text x="617.1" y="355.1">Y24</text>
<text x="636.1" y="355.1">USB_FD3</text>
<text x="594.3" y="361.5">IO_L51N_M1DQ13_1</text>
<text x="617.1" y="360.2">Y26</text>
<text x="617.1" y="365.3">AE25</text>
<text x="636.1" y="360.2">USB_FD4</text>
<text x="636.1" y="365.3">USB_FD5</text>
<text x="594.3" y="371.7">IO_L52N_M1DQ15_1</text>
<text x="594.7" y="366.6">IO_L52P_M1DQ14_1</text>
<text x="617.1" y="370.3">AE26</text>
<text x="636.1" y="370.3">USB_FD6</text>
<text x="605.4" y="376.8">IO_L53P_1</text>
<text x="617.1" y="375.4">U21</text>
<text x="636.1" y="375.4">USB_FD7</text>
<text x="597.5" y="381.9">IO_L53N_VREF_1</text>
<text x="617.1" y="380.5">U22</text>
<text x="636.1" y="380.5">USB_FD8</text>
<text x="605.4" y="386.9">IO_L66P_1</text>
<text x="617.1" y="385.6">T19</text>
<text x="636.1" y="385.6">USB_FD9</text>
<text x="507.1" y="395.7">AB23</text>
<text x="605" y="392">IO_L66N_1</text>
<text x="617.1" y="395.7">AA23</text>
<text x="617.1" y="390.7">T20</text>
<text x="636.1" y="395.7">USB_FD11</text>
<text x="636.1" y="390.7">USB_FD10</text>
<text x="506.9" y="400.8">AD25</text>
<text x="513" y="397.1">VCCO0_1</text>
<text x="605.4" y="397.1">IO_L67P_1</text>
<text x="617.1" y="400.8">AA24</text>
<text x="636.1" y="400.8">USB_FD12</text>
<text x="509.1" y="405.9">P18</text>
<text x="513" y="402.2">VCCO1_1</text>
<text x="513" y="407.3">VCCO2_1</text>
<text x="605" y="402.2">IO_L67N_1</text>
<text x="605.4" y="407.3">IO_L68P_1</text>
<text x="617.1" y="405.9">U19</text>
<text x="636.1" y="405.9">USB_FD13</text>
<text x="509.1" y="411">P23</text>
<text x="513" y="412.3">VCCO3_1</text>
<text x="605" y="412.3">IO_L68N_1</text>
<text x="617.1" y="411">U20</text>
<text x="636.1" y="411">USB_FD14</text>
<text x="509" y="416.1">T25</text>
<text x="513" y="417.4">VCCO4_1</text>
<text x="605.4" y="417.4">IO_L69P_1</text>
<text x="617.1" y="416.1">V20</text>
<text x="636.1" y="416.1">USB_FD15</text>
<text x="508.2" y="421.1">W21</text>
<text x="513" y="422.5">VCCO5_1</text>
<text x="597.5" y="422.5">IO_L69N_VREF_1</text>
<text x="617.1" y="421.1">V21</text>
<text x="629.8" y="421.1">GPIO_LED2</text>
<text x="508.2" y="426.2">W23</text>
<text x="508.7" y="431.3">Y25</text>
<text x="513" y="427.6">VCCO6_1</text>
<text x="595" y="427.6">IO_L74P_AWAKE_1</text>
<text x="617.1" y="431.3">AC24</text>
<text x="617.1" y="426.2">AC23</text>
<text x="629.8" y="426.2">GPIO_LED1</text>
<text x="276.8" y="435.1">USB3V3A</text>
<text x="513" y="432.6">VCCO7_1</text>
<text x="589.1" y="432.6">IO_L74N_DOUT_BUSY_1</text>
<text x="215.9" y="446.5">FIL_0603</text>
<text x="215.9" y="448.8">1</text>
<text x="236.2" y="448.8">2</text>
<text x="375.8" y="449.1">FIL_0603</text>
<text x="408.8" y="449.1">USBGNDA</text>
<text x="507.9" y="449.1">U13</text>
<text x="507.9" y="445.3">lx75t676</text>
<text x="91.4" y="452.2">+3V3</text>
<text x="375.8" y="451.3">1</text>
<text x="396.1" y="451.3">2</text>
<text x="62.7" y="457.2" transform="rotate(-90 62.7 457.2)">2</text>
<text x="77.9" y="457.2" transform="rotate(-90 77.9 457.2)">2</text>
<text x="93.2" y="457.2" transform="rotate(-90 93.2 457.2)">2</text>
<text x="138.9" y="457.2" transform="rotate(-90 138.9 457.2)">2</text>
<text x="154.1" y="457.2" transform="rotate(-90 154.1 457.2)">2</text>
<text x="169.3" y="457.2" transform="rotate(-90 169.3 457.2)">2</text>
<text x="184.6" y="457.2" transform="rotate(-90 184.6 457.2)">2</text>
<text x="199.8" y="457.2" transform="rotate(-90 199.8 457.2)">2</text>
<text x="215" y="457.2" transform="rotate(-90 215 457.2)">2</text>
<text x="263.3" y="457.2" transform="rotate(-90 263.3 457.2)">2</text>
<text x="278.5" y="457.2" transform="rotate(-90 278.5 457.2)">2</text>
<text x="293.8" y="457.2" transform="rotate(-90 293.8 457.2)">2</text>
<text x="309" y="457.2" transform="rotate(-90 309 457.2)">2</text>
<text x="62.7" y="472.5" transform="rotate(-90 62.7 472.5)">1</text>
<text x="67.8" y="472.5" transform="rotate(-90 67.8 472.5)">CAP_1210</text>
<text x="77.9" y="472.5" transform="rotate(-90 77.9 472.5)">1</text>
<text x="80.7" y="472.5" transform="rotate(-90 80.7 472.5)">CAP_0603</text>
<text x="80.7" y="472.5" transform="rotate(-90 80.7 472.5)">CAP</text>
<text x="93.2" y="472.5" transform="rotate(-90 93.2 472.5)">1</text>
<text x="96" y="472.5" transform="rotate(-90 96 472.5)">CAP_0603</text>
<text x="138.9" y="472.5" transform="rotate(-90 138.9 472.5)">1</text>
<text x="141.7" y="472.5" transform="rotate(-90 141.7 472.5)">CAP_0402</text>
<text x="154.1" y="472.5" transform="rotate(-90 154.1 472.5)">1</text>
<text x="156.9" y="472.5" transform="rotate(-90 156.9 472.5)">CAP_0402</text>
<text x="156.9" y="472.5" transform="rotate(-90 156.9 472.5)">CAP</text>
<text x="169.3" y="472.5" transform="rotate(-90 169.3 472.5)">1</text>
<text x="172.1" y="472.5" transform="rotate(-90 172.1 472.5)">CAP_0402</text>
<text x="184.6" y="472.5" transform="rotate(-90 184.6 472.5)">1</text>
<text x="187.4" y="472.5" transform="rotate(-90 187.4 472.5)">CAP_0402</text>
<text x="187.4" y="472.5" transform="rotate(-90 187.4 472.5)">CAP</text>
<text x="199.8" y="472.5" transform="rotate(-90 199.8 472.5)">1</text>
<text x="202.6" y="472.5" transform="rotate(-90 202.6 472.5)">CAP_0402</text>
<text x="215" y="472.5" transform="rotate(-90 215 472.5)">1</text>
<text x="217.9" y="472.5" transform="rotate(-90 217.9 472.5)">CAP_0402</text>
<text x="217.9" y="472.5" transform="rotate(-90 217.9 472.5)">CAP</text>
<text x="263.3" y="472.5" transform="rotate(-90 263.3 472.5)">1</text>
<text x="266.1" y="472.5" transform="rotate(-90 266.1 472.5)">CAP_0805</text>
<text x="266.1" y="472.5" transform="rotate(-90 266.1 472.5)">CAP</text>
<text x="278.5" y="472.5" transform="rotate(-90 278.5 472.5)">1</text>
<text x="281.3" y="472.5" transform="rotate(-90 281.3 472.5)">CAP_0603</text>
<text x="281.3" y="472.5" transform="rotate(-90 281.3 472.5)">CAP</text>
<text x="293.8" y="472.5" transform="rotate(-90 293.8 472.5)">1</text>
<text x="296.6" y="472.5" transform="rotate(-90 296.6 472.5)">CAP_0402</text>
<text x="309" y="472.5" transform="rotate(-90 309 472.5)">1</text>
<text x="311.8" y="472.5" transform="rotate(-90 311.8 472.5)">CAP_0402</text>
<text x="311.8" y="472.5" transform="rotate(-90 311.8 472.5)">CAP</text>
<text x="66" y="474.5">CAP_1210</text>
<text x="66" y="474.5">CAP</text>
<text x="76.2" y="485.9">GND</text>
<text x="317.4" y="484.6">USBGNDA</text>
<text x="645.5" y="486">CONTRACT NO.</text>
<text x="660.4" y="503.8">APPROVALS</text>
<text x="696.8" y="503.8">DATE</text>
<text x="645.5" y="510.7">DRAWN</text>
<text x="645.5" y="520.3">CHECKED</text>
<text x="645.5" y="529.7">ISSUED</text>
<text x="710.1" y="529.7">SIZE</text>
<text x="718.7" y="529.7">FSCM NO.</text>
<text x="750.4" y="529.7">DWG. NO.</text>
<text x="829.6" y="529.7">REV</text>
<text x="709" y="543.7">SCALE</text>
<text x="794.8" y="543.7">SHEET</text>
</g>
<g font-size="1.8">
<text x="663.1" y="5.8">DWG. NO.</text>
<text x="731.4" y="5.8">SH.</text>
<text x="747.6" y="5.8">REV</text>
<text x="2.5" y="555.9">H=8ND; V=4LA</text>
</g>
<g font-size="1.4">
<text x="203.2" y="129.1">J9</text>
<text x="202.4" y="135.7">2</text>
<text x="202.4" y="133.1">1</text>
<text x="203.2" y="133.9">1</text>
<text x="203.2" y="136.5">2</text>
<text x="144" y="142">1</text>
<text x="112.5" y="146.1">6</text>
<text x="144" y="147.1">2</text>
<text x="202.4" y="148.4">1</text>
<text x="203.2" y="144.3">J8</text>
<text x="203.2" y="149.2">1</text>
<text x="112.5" y="153.2">5</text>
<text x="144" y="152.2">3</text>
<text x="202.4" y="150.9">2</text>
<text x="203.2" y="151.7">2</text>
<text x="144" y="157.3">4</text>
<text x="114.3" y="166.2">USBSKT_A</text>
<text x="114.3" y="168.5">J7</text>
<text x="167.6" y="172.5">FB7</text>
<text x="364.2" y="227.6">R36</text>
<text x="364.2" y="228.9">100K</text>
<text x="139.7" y="243.6">1</text>
<text x="149.5" y="243.9" transform="rotate(-90 149.5 243.9)">Osc4</text>
<text x="151.7" y="243.6">2</text>
<text x="143.5" y="247.4">XTAL</text>
<text x="130" y="261.7" transform="rotate(-90 130 261.7)">C173</text>
<text x="130.3" y="262.7">12p</text>
<text x="170.6" y="261.7" transform="rotate(-90 170.6 261.7)">C172</text>
<text x="170.9" y="262.7">12p</text>
<text x="242.3" y="298.7">R45</text>
<text x="242.3" y="300">1K</text>
<text x="242.3" y="305.1">1K</text>
<text x="242.3" y="303.8">R46</text>
<text x="224.7" y="448.5">FB8</text>
<text x="384.7" y="451.1">FB9</text>
<text x="63.9" y="462.3" transform="rotate(-90 63.9 462.3)">C24</text>
<text x="65.2" y="462.3" transform="rotate(-90 65.2 462.3)">47U</text>
<text x="79.2" y="462.3" transform="rotate(-90 79.2 462.3)">C124</text>
<text x="79.5" y="463.3">1U</text>
<text x="94.4" y="462.3" transform="rotate(-90 94.4 462.3)">C140</text>
<text x="94.7" y="463.3">1U</text>
<text x="140.1" y="462.3" transform="rotate(-90 140.1 462.3)">C118</text>
<text x="140.4" y="463.3">Value=0.1U</text>
<text x="155.4" y="462.3" transform="rotate(-90 155.4 462.3)">C130</text>
<text x="155.7" y="463.3">Value=0.1U</text>
<text x="170.6" y="462.3" transform="rotate(-90 170.6 462.3)">C155</text>
<text x="170.9" y="463.3">Value=0.1U</text>
<text x="185.8" y="462.3" transform="rotate(-90 185.8 462.3)">C119</text>
<text x="186.1" y="463.3">Value=0.1U</text>
<text x="201.1" y="462.3" transform="rotate(-90 201.1 462.3)">C159</text>
<text x="201.4" y="463.3">Value=0.1U</text>
<text x="216.3" y="462.3" transform="rotate(-90 216.3 462.3)">C156</text>
<text x="216.6" y="463.3">0.1U</text>
<text x="264.6" y="462.3" transform="rotate(-90 264.6 462.3)">C141</text>
<text x="264.9" y="463.3">10U</text>
<text x="279.8" y="462.3" transform="rotate(-90 279.8 462.3)">C158</text>
<text x="280.1" y="463.3">1U</text>
<text x="295" y="462.3" transform="rotate(-90 295 462.3)">C157</text>
<text x="295.3" y="463.3">0.1U</text>
<text x="310.3" y="462.3" transform="rotate(-90 310.3 462.3)">C181</text>
<text x="310.6" y="463.3">0.1U</text>
</g>
</svg>
